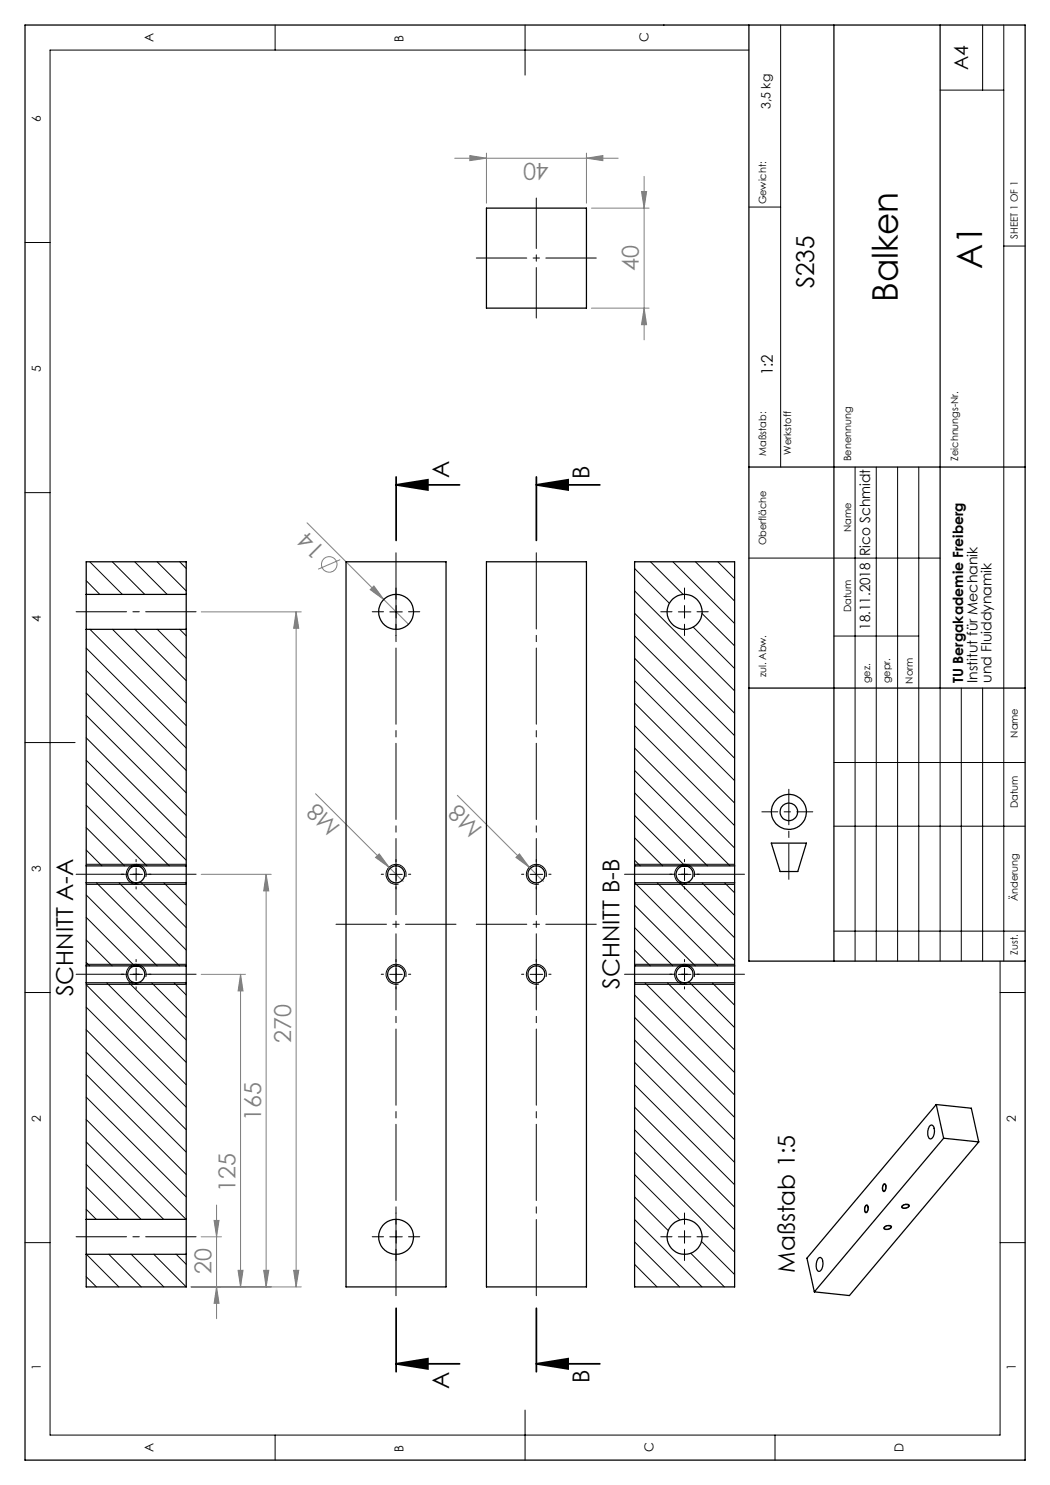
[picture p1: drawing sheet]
<svg xmlns="http://www.w3.org/2000/svg" width="210mm" height="297mm" viewBox="0 0 210 297" stroke-linecap="round" stroke-linejoin="round" font-family="sans-serif">
<g fill="none" stroke="#808080" stroke-width=".2">
<path d="M90.9 31.6h32.7M94 31.1l3.3 .5-3.3 .5zM97.3 30.6v10M117.3 31.6l3.3-.5v1zM117.3 30.6v10M128.3 38.3h1l-.5 3.3zM128.8 35.3v32.7M118.3 41.6h11.5M118.3 61.6h11.5M128.8 61.6l.5 3.3h-1zM61.4 104.6l20.3 20.2M68 111.9l-4.4 1.9"/>
<path d="M74 117.9l.8-.7 2 2.7zM40.2 122.4h20M59.2 122.4l.6 3.3h-1.1zM59.2 122.4v135M63.1 158.7l14.7 14.8M91.5 159.1l14.4 14.4M40.2 174.9h14M53.2 174.9l.6 3.3h-1.1zM53.2 174.9v82.5M75.1 171.5l.7-.7 2 2.7zM77.8 173.5l2.8 2.8M103.2 171.5l.7-.7 2 2.7z"/>
<path d="M105.9 173.5l2.8 2.8M40.2 194.9h8.9M48.1 194.9l.5 3.3h-1zM48.1 194.9v62.5M38.2 257.4h22M40.2 247.4h4.1M42.8 244.1h1l-.5 3.3zM43.3 257.4l.5 3.3h-1zM43.3 241v22.7M47.6 254.1h1l-.5 3.3zM52.7 254.1h1.1l-.6 3.3zM58.7 254.1h1.1l-.6 3.3z"/>
<circle cx="65.9" cy="112.9" r="1.55"/>
</g>
<path d="M79.2 97l6.4-1v2zM79.2 97h12.7M79.2 95.4v12.7M107.3 97l6.3-1v2zM107.3 97h12.7M107.3 95.4v12.7M79.2 272.8l6.4-1.1v2.1zM79.2 272.8h12.7M79.2 261.7v12.7M107.3 272.8l6.3-1.1v2.1zM107.3 261.7v12.7M107.3 272.8h12.7" fill="none" stroke="#000" stroke-width=".35"/>
<g fill="none" stroke="#000" stroke-width=".25">
<path d="M5 5h200v287h-200zM149.8 5v187.2h55.2M166.8 5v187.2M188 5v132.6M149.8 93.4h55.2M149.8 137.6h55.2M154.3 168.6h7l-1.7 5.7h-3.6z"/>
<circle cx="157.8" cy="162.4" r="1.75"/>
<circle cx="157.8" cy="162.4" r="3.5"/>
</g>
<g fill="none" stroke="#000" stroke-width=".2">
<path d="M55 5v5M105 5v10M149.8 10h-139.8v277h190v-94.8M156.1 5v88.4M188 18h12.8M196.5 5v13M200.8 5v187.2M5 48.5h5M149.8 41.4h6.3M200.8 49.2h4.2M5 98.5h5M171 93.4v98.8"/>
<path d="M175.3 93.4v98.8M179.5 93.4v98.8M183.8 93.4v98.8M149.8 111.6h38.2M78 122.4h2.5M79.2 121.1v2.5M135.7 122.4h2.5M136.9 121.1v2.5M166.8 127.2h17M188 137.6v54.6M192.3 137.6v54.6M196.5 137.6v54.6"/>
<path d="M5 148.5h10M166.8 152.5h38.2M17.2 172.9h20M17.2 176.9h20M26 174.9h2.5M27.2 173.6v2.5M29.2 175.4a2 2 0 0 0-1.8-2.5 2 2 0 0 0-2.2 2.2 2 2 0 0 0 2.6 1.7M78 174.9h2.5M79.2 173.6v2.5M81.2 175.4a2 2 0 0 0-1.8-2.5 2 2 0 0 0-2.2 2.1 2 2 0 0 0 2.5 1.8M106 174.9h2.5M107.3 173.6v2.5"/>
<path d="M109.2 175.4a2 2 0 0 0-1.7-2.5 2 2 0 0 0-2.2 2.2 2 2 0 0 0 2.5 1.7M126.9 172.9h20M126.9 176.9h20M135.7 174.9h2.5M136.9 173.6v2.5M138.8 175.4a2 2 0 0 0-1.7-2.5 2 2 0 0 0-2.2 2.2 2 2 0 0 0 2.5 1.7M166.8 165.2h38.2M5 198.5h5M17.2 192.9h20M17.2 196.9h20M26 194.9h2.5M27.2 193.6v2.5"/>
<path d="M29.2 195.4a2 2 0 0 0-1.8-2.5 2 2 0 0 0-2.2 2.2 2 2 0 0 0 2.6 1.7M78 194.9h2.5M79.2 193.6v2.5M81.2 195.4a2 2 0 0 0-1.8-2.5 2 2 0 0 0-2.2 2.1 2 2 0 0 0 2.5 1.8M106 194.9h2.5M107.3 193.6v2.5M109.2 195.4a2 2 0 0 0-1.7-2.5 2 2 0 0 0-2.2 2.2 2 2 0 0 0 2.5 1.7M126.9 192.9h20M126.9 196.9h20M135.7 194.9h2.5M136.9 193.6v2.5M138.8 195.4a2 2 0 0 0-1.7-2.5 2 2 0 0 0-2.2 2.2 2 2 0 0 0 2.5 1.7"/>
<path d="M166.8 186.2h38.2M200 198.5h5M176.7 236.8a.43 .43 0 0 1 .5 .2 .43 .43 0 0 1 0 .5l-.1 .7a.36 .36 0 0 1-.5 .1 .36 .36 0 0 1-.1-.5zM5 248.5h5M78 247.4h2.5M79.2 246.1v2.5M135.7 247.4h2.5M136.9 246.1v2.5M173.1 241.1a.32 .32 0 0 1 .4-.1 .32 .32 0 0 1 .2 .4l-.2 1a.36 .36 0 0 1-.5 .1 .36 .36 0 0 1-.1-.5zM176.9 245.4a.96 .96 0 0 1 1.4 0 1.04 1.04 0 0 1-1.6 .2zM180.4 241.2a1.12 1.12 0 0 1 1.5-.1 1 1 0 0 1-1.6 .3zM200 248.5h5"/>
<path d="M55 287v5M105 282v10M155 287v5"/>
</g>
<path d="M79.2 110.4v149M107.3 110.4v149" fill="none" stroke="#000" stroke-width=".2" stroke-dasharray="15.2 1.3 1.3 1.3" stroke-dashoffset="-.2"/>
<path d="M107.3 39.6v24M119.3 51.6h-24M15.2 122.4h24M15.2 174.9h24M124.9 174.9h24M15.2 194.9h24M67.2 184.9h24M95.3 184.9h24M124.9 194.9h24M15.2 247.4h24" fill="none" stroke="#000" stroke-width=".2" stroke-dasharray="15.2 1.3 1.3 1.3" stroke-dashoffset="5.1"/>
<path d="M157.8 175.9v-18" fill="none" stroke="#000" stroke-width=".2" stroke-dasharray="15.2 1.3 1.3 1.3" stroke-dashoffset="8.1"/>
<path d="M152.4 162.4h10.2" fill="none" stroke="#000" stroke-width=".2" stroke-dasharray="15.2 1.3 1.3 1.3" stroke-dashoffset="12.1"/>
<g fill="none" stroke="#000" stroke-width=".2" stroke-dasharray="15.2 1.3 1.3 1.3">
<path d="M79.2 119.9v-2.3M136.9 119.9v-2.3M76.7 122.4h-2.3M79.2 124.9v2.2M81.7 122.4h2.2M134.4 122.4h-2.2M136.9 124.9v2.2M139.4 122.4h2.3M24.7 174.9h-.4M27.2 177.4v.4M27.2 172.4v-.5M29.7 174.9h.5"/>
<path d="M76.7 174.9h-.5M79.2 177.4v.4M79.2 172.4v-.5M81.7 174.9h.4M104.8 174.9h-.5M107.3 177.4v.4M107.3 172.4v-.5M109.8 174.9h.4M134.4 174.9h-.4M136.9 177.4v.4M136.9 172.4v-.5M139.4 174.9h.5"/>
<path d="M24.7 194.9h-.4M27.2 197.4v.4M27.2 192.4v-.5M29.7 194.9h.5M76.7 194.9h-.5M79.2 197.4v.4M79.2 192.4v-.5M81.7 194.9h.4M104.8 194.9h-.5M107.3 197.4v.4M107.3 192.4v-.5M109.8 194.9h.4"/>
<path d="M134.4 194.9h-.4M136.9 197.4v.4M136.9 192.4v-.5M139.4 194.9h.5M76.7 247.4h-2.3M79.2 249.9v2.2M79.2 244.9v-2.3M81.7 247.4h2.2M134.4 247.4h-2.2M136.9 249.9v2.2M136.9 244.9v-2.3M139.4 247.4h2.3"/>
</g>
<g fill="#000">
<path d="M79.2 97l6.4-1v2zM79.2 272.8l6.4-1.1v2.1z"/>
<path d="M107.3 97l6.3-1v2zM107.3 272.8l6.3-1.1v2.1z"/>
</g>
<g fill="#808080">
<path d="M74 117.9l.8-.7 2 2.7z"/>
<path d="M103.2 171.5l.7-.7 2 2.7z"/>
<path d="M75.1 171.5l.7-.7 2 2.7z"/>
<path d="M128.8 61.6l.5 3.3h-1zM128.3 38.3h1l-.5 3.3zM52.7 254.1h1.1l-.6 3.3zM53.2 174.9l.6 3.3h-1.1zM58.7 254.1h1.1l-.6 3.3zM59.2 122.4l.6 3.3h-1.1z"/>
<path d="M47.6 254.1h1l-.5 3.3zM48.1 194.9l.5 3.3h-1z"/>
<path d="M94 31.1l3.3 .5-3.3 .5zM117.3 31.6l3.3-.5v1z"/>
<path d="M43.3 257.4l.5 3.3h-1zM42.8 244.1h1l-.5 3.3z"/>
</g>
<g fill="none" stroke="#000" stroke-width=".25">
<path d="M97.3 41.6h20v20h-20zM17.2 118.9v7M17.2 118.9v-6.5h20v6.5M17.2 118.9h20M37.2 118.9v7M69.2 112.4h20v145h-20zM97.3 112.4h20v145h-20zM17.2 125.9v47.3M17.2 125.9h20M37.2 125.9v47.3M17.2 173.2v3.4M17.2 176.6v16.6"/>
<path d="M17.2 176.6h20M17.2 173.2h20M37.2 173.2v3.4M37.2 176.6v16.6M126.9 173.2v3.4M126.9 173.2v-60.8h20v60.8M126.9 176.6h20M126.9 173.2h20M126.9 176.6v16.6M146.9 173.2v3.4M146.9 176.6v16.6M17.2 193.2v3.4"/>
<path d="M17.2 196.6v47.3M17.2 196.6h20M17.2 193.2h20M37.2 193.2v3.4M37.2 196.6v47.3M126.9 193.2v3.4M126.9 196.6v60.8h20v-60.8M126.9 196.6h20M126.9 193.2h20M146.9 193.2v3.4M176.7 236.9a.36 .36 0 0 1 .5 .1 .36 .36 0 0 1 0 .5 .42 .42 0 0 1-.1 .5 .42 .42 0 0 1-.5 .1 1.15 1.15 0 0 1 .1-1.2zM185.9 225.2a.51 .51 0 0 1 .7-.1 .51 .51 0 0 1 .2 .6 1.83 1.83 0 0 1-.7 2.1 1.36 1.36 0 0 1-.5-1.8z"/>
<path d="M187.2 220.9l-25.8 30.7 1.5 6.8M187.2 220.9l1.5 6.7M187.2 220.9l7.1 .7 1.4 6.8M188.7 227.6l-25.8 30.8M188.7 227.6l7 .8M195.7 228.4l-25.8 30.7-7-.7M17.2 243.9v7M17.2 250.9v6.5h20v-6.5M17.2 250.9h20M17.2 243.9h20M37.2 243.9v7M163.6 251.7a.5 .5 0 0 1 .7-.2 .5 .5 0 0 1 .2 .7 1.83 1.83 0 0 1-.7 2.1 1.22 1.22 0 0 1-.5-1.6z"/>
<path d="M173.2 241.2a.36 .36 0 0 1 .4 .1 .36 .36 0 0 1 0 .4 .43 .43 0 0 1-.1 .5 .43 .43 0 0 1-.5 .1v-.6zM176.9 245.5a.79 .79 0 0 1 1.3 0 .84 .84 0 0 1-1.3 .1zM180.4 241.3a.82 .82 0 0 1 1.3-.1 .82 .82 0 0 1-1.3 .2z"/>
<circle cx="79.2" cy="122.4" r="3.5"/>
<circle cx="136.9" cy="122.4" r="3.5"/>
<circle cx="27.3" cy="174.9" r="1.7"/>
<circle cx="79.2" cy="174.9" r="1.7"/>
<circle cx="107.3" cy="174.9" r="1.7"/>
<circle cx="136.9" cy="174.9" r="1.7"/>
<circle cx="27.2" cy="194.9" r="1.69"/>
<circle cx="79.2" cy="194.9" r="1.7"/>
<circle cx="107.3" cy="194.9" r="1.69"/>
<circle cx="136.9" cy="194.9" r="1.7"/>
<circle cx="79.2" cy="247.4" r="3.5"/>
<circle cx="136.9" cy="247.4" r="3.5"/>
</g>
<g fill="none" stroke="#000" stroke-width=".2">
<path d="M17.2 116.1l2.8 2.8M17.9 112.4l6.6 6.5M22.5 112.4l6.5 6.5M26.9 112.4l6.5 6.5M31.4 112.4l5.8 5.8M35.9 112.4l1.3 1.3M126.9 118.2l20 20M126.9 113.7l7 6.9M130.1 112.4l6.5 6.5M134.6 112.4l12.3 12.3M139.1 112.4l7.8 7.8M143.6 112.4l3.3 3.3"/>
<path d="M17.2 138.6l20 20M17.2 134.1l20 20M17.2 129.6l20 20M18 125.9l19.2 19.2M22.5 125.9l14.7 14.7M27 125.9l10.2 10.2M31.5 125.9l5.7 5.8M35.9 125.9l1.3 1.3M126.9 136.1l20 20M126.9 131.7l20 20M126.9 127.2l20 19.9M126.9 122.7l20 20"/>
<path d="M138.6 125.4l8.3 8.3M140.4 122.7l6.5 6.5M17.2 156.6l16.7 16.6M17.2 152l20 20M17.2 147.6l20 20M17.2 143.1l20 20M126.9 158.6l14.6 14.6M126.9 154.1l19.1 19.1M126.9 149.6l20 20M126.9 145.1l20 20M126.9 140.6l20 20M17.2 179l14.2 14.2"/>
<path d="M17.2 165.5l7.7 7.7M17.2 170l3.2 3.2M17.2 161l12.2 12.2M19.3 176.6l16.6 16.6M23.8 176.6l13.4 13.4M28.3 176.6l8.9 8.9M32.8 176.6l4.4 4.4M126.9 167.6l5.6 5.6M126.9 172l1.1 1.2M126.9 163.1l10.1 10.1M127 176.6l16.5 16.6M131.4 176.6l15.5 15.4"/>
<path d="M135.9 176.6l11 11M140.4 176.6l6.5 6.5M144.9 176.6l2 2M17.2 192.5l.7 .7M17.2 188l5.2 5.2M17.2 183.5l9.7 9.7M17.2 197l20 20M21.3 196.6l15.9 15.9M25.8 196.6l11.4 11.4M30.3 196.6l6.9 6.9M34.8 196.6l2.4 2.4M126.9 199l20 20"/>
<path d="M126.9 181l12.2 12.2M126.9 190l3.2 3.2M126.9 185.5l7.7 7.7M129 196.6l17.9 17.9M133.5 196.6l13.4 13.4M138 196.6l8.9 8.9M142.4 196.6l4.5 4.4M17.2 219.4l20 20M17.2 214.9l20 20M17.2 210.4l20 20M17.2 205.9l20 20.1M17.2 201.4l20 20"/>
<path d="M126.9 217l20 20M126.9 212.5l20 20M126.9 208l20 20M126.9 203.5l20 20M17.2 237.4l6.5 6.5M17.2 232.9l11 11M17.2 228.4l15.5 15.5M17.2 223.9l20 20M126.9 239.4l6.8 6.7M126.9 234.9l9.1 9.1M126.9 230.4l20 20M126.9 226l20 20"/>
<path d="M126.9 221.4l20 20M17.2 255.3l2.1 2.1M17.2 241.9l2.1 2M17.3 250.9l6.5 6.5M21.8 250.9l6.4 6.5M26.2 250.9l6.6 6.5M30.8 250.9l6.4 6.5M35.2 250.9l2 2M126.9 252.9l4.5 4.5M126.9 248.4l9 9M126.9 243.9l13.5 13.5M138.1 250.6l6.8 6.8"/>
<path d="M140.3 248.3l6.6 6.6"/>
</g>
<g font-size="7.1">
<text x="196.5" y="53.8" transform="rotate(-90 196.5 53.8)">A1</text>
<text x="179.6" y="60.4" transform="rotate(-90 179.6 60.4)">Balken</text>
</g>
<text font-size="4.9" x="162.8" y="57.6" transform="rotate(-90 162.8 57.6)">S235</text>
<g font-size="4.7" fill="#808080">
<text x="109.8" y="32.6" transform="rotate(180 109.8 32.6)">40</text>
<text x="127.8" y="54.3" transform="rotate(-90 127.8 54.3)">40</text>
<text x="65.2" y="109.8" transform="rotate(-135 65.2 109.8)">14</text>
<text x="68.2" y="165.2" transform="rotate(-135 68.2 165.2)">M8</text>
<text x="96.5" y="165.5" transform="rotate(-135 96.5 165.5)">M8</text>
<text x="58.2" y="208.6" transform="rotate(-90 58.2 208.6)">270</text>
<text x="52.2" y="224.2" transform="rotate(-90 52.2 224.2)">165</text>
<text x="47.1" y="238.4" transform="rotate(-90 47.1 238.4)">125</text>
<text x="42.3" y="254.7" transform="rotate(-90 42.3 254.7)">20</text>
</g>
<g font-size="4.7">
<text x="89.8" y="95.5" transform="rotate(-90 89.8 95.5)">A</text>
<text x="117.9" y="95.9" transform="rotate(-90 117.9 95.9)">B</text>
<text x="123.9" y="197.7" transform="rotate(-90 123.9 197.7)">SCHNITT B-B</text>
<text x="14.6" y="199.3" transform="rotate(-90 14.6 199.3)">SCHNITT A-A</text>
<text x="159" y="254.6" transform="rotate(-90 159 254.6)">Maßstab 1:5</text>
<text x="89.8" y="277.7" transform="rotate(-90 89.8 277.7)">A</text>
<text x="117.9" y="276.5" transform="rotate(-90 117.9 276.5)">B</text>
</g>
<text font-size="3.9" x="193.6" y="14.1" transform="rotate(-90 193.6 14.1)">A4</text>
<text font-size="3.2" x="154.6" y="75.1" transform="rotate(-90 154.6 75.1)">1:2</text>
<g font-size="2.8">
<text x="174" y="111.2" transform="rotate(-90 174 111.2)">Rico Schmidt</text>
<text x="174" y="125.9" transform="rotate(-90 174 125.9)">18.11.2018</text>
<text x="192.7" y="136.6" transform="rotate(-90 192.7 136.6)">TU Bergakademie Freiberg</text>
<text x="195.5" y="136.6" transform="rotate(-90 195.5 136.6)">Institut für Mechanik</text>
<text x="198.3" y="136.6" transform="rotate(-90 198.3 136.6)">und Fluiddynamik</text>
</g>
<g font-size="2.5">
<text x="30.7" y="8.3" transform="rotate(-90 30.7 8.3)">A</text>
<text x="80.7" y="8.3" transform="rotate(-90 80.7 8.3)">B</text>
<text x="129.7" y="8.3" transform="rotate(-90 129.7 8.3)">C</text>
<text x="154.1" y="21.9" transform="rotate(-90 154.1 21.9)">3,5 kg</text>
<text x="8.2" y="24.3" transform="rotate(-90 8.2 24.3)">6</text>
<text x="8.2" y="74.3" transform="rotate(-90 8.2 74.3)">5</text>
<text x="8.2" y="124.3" transform="rotate(-90 8.2 124.3)">4</text>
<text x="8.2" y="174.3" transform="rotate(-90 8.2 174.3)">3</text>
<text x="8.2" y="224.3" transform="rotate(-90 8.2 224.3)">2</text>
<text x="203.2" y="224.3" transform="rotate(-90 203.2 224.3)">2</text>
<text x="8.2" y="273.9" transform="rotate(-90 8.2 273.9)">1</text>
<text x="203.2" y="273.9" transform="rotate(-90 203.2 273.9)">1</text>
<text x="30.7" y="290.3" transform="rotate(-90 30.7 290.3)">A</text>
<text x="80.7" y="290.3" transform="rotate(-90 80.7 290.3)">B</text>
<text x="130.7" y="290.3" transform="rotate(-90 130.7 290.3)">C</text>
<text x="180.7" y="290.3" transform="rotate(-90 180.7 290.3)">D</text>
</g>
<g font-size="2">
<text x="153.2" y="40.9" transform="rotate(-90 153.2 40.9)">Gewicht:</text>
<text x="203.6" y="47.7" transform="rotate(-90 203.6 47.7)">SHEET 1 OF 1</text>
<text x="153.2" y="91.1" transform="rotate(-90 153.2 91.1)">Maßstab:</text>
<text x="158.2" y="90.9" transform="rotate(-90 158.2 90.9)">Werkstoff</text>
<text x="170.2" y="92.2" transform="rotate(-90 170.2 92.2)">Benennung</text>
<text x="191.6" y="92.1" transform="rotate(-90 191.6 92.1)">Zeichnungs-Nr.</text>
<text x="170.2" y="106.4" transform="rotate(-90 170.2 106.4)">Name</text>
<text x="153.2" y="109" transform="rotate(-90 153.2 109)">Oberfläche</text>
<text x="170.2" y="122.5" transform="rotate(-90 170.2 122.5)">Datum</text>
<text x="153.2" y="135.4" transform="rotate(-90 153.2 135.4)">zul. Abw.</text>
<text x="174" y="136.7" transform="rotate(-90 174 136.7)">gez.</text>
<text x="178.1" y="136.7" transform="rotate(-90 178.1 136.7)">gepr.</text>
<text x="182.6" y="136.7" transform="rotate(-90 182.6 136.7)">Norm</text>
<text x="203.5" y="147.5" transform="rotate(-90 203.5 147.5)">Name</text>
<text x="203.5" y="161.6" transform="rotate(-90 203.5 161.6)">Datum</text>
<text x="203.5" y="180.2" transform="rotate(-90 203.5 180.2)">Änderung</text>
<text x="203.5" y="190.9" transform="rotate(-90 203.5 190.9)">Zust.</text>
</g>
</svg>
